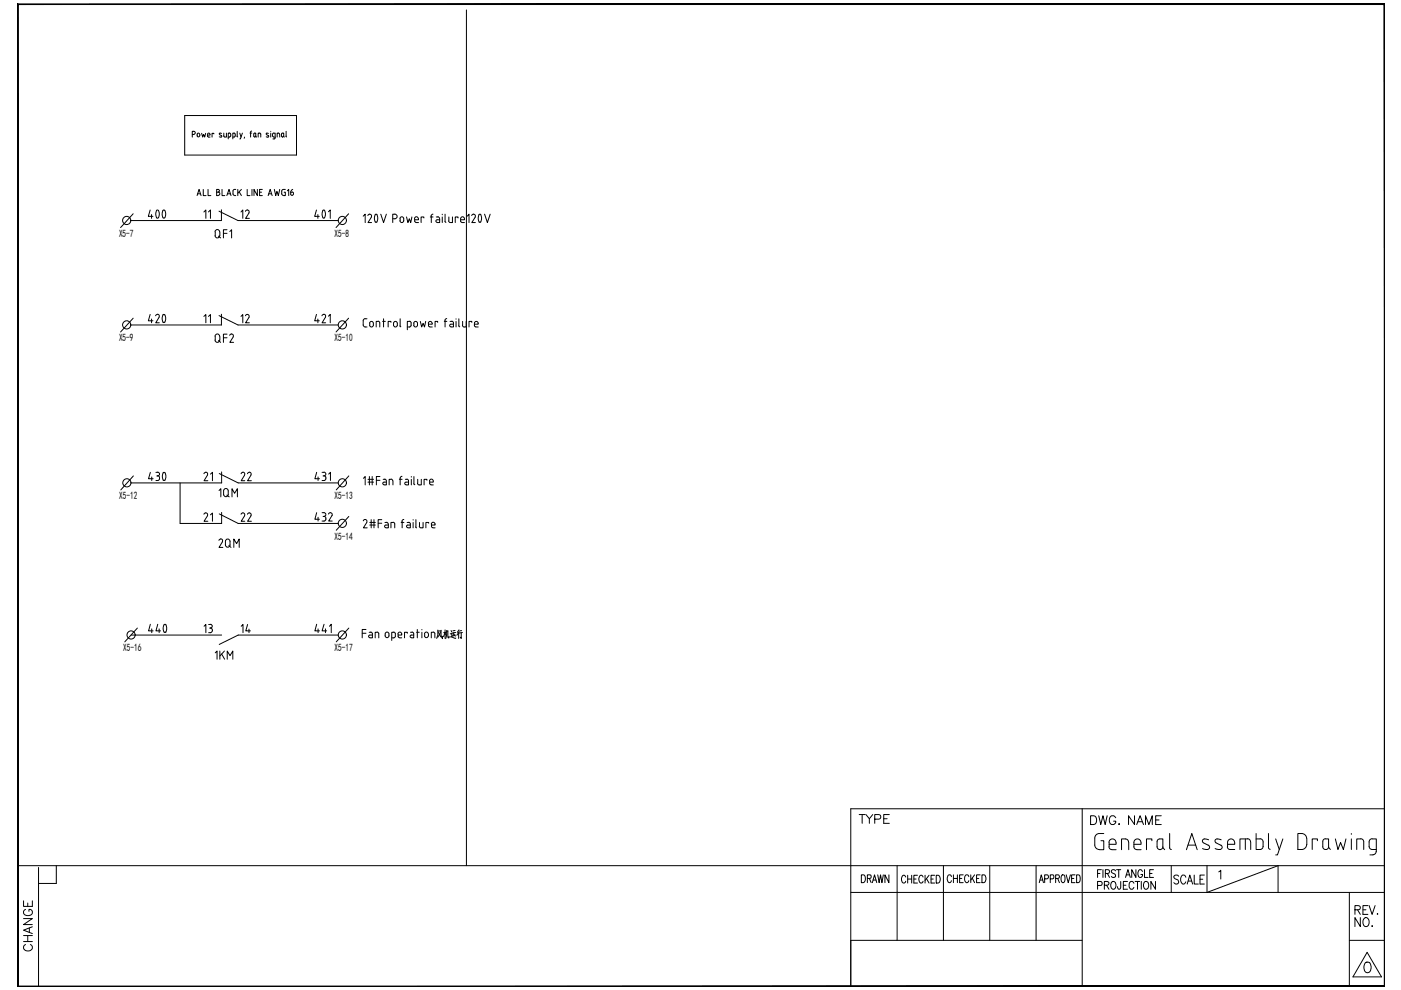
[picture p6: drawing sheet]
<svg xmlns="http://www.w3.org/2000/svg" width="297mm" height="210mm" viewBox="0 0 297 210" stroke-linecap="round" stroke-linejoin="round" font-family="sans-serif">
<!-- layer: 2 -->
<g fill="none" stroke="#000" stroke-width=".21">
<path d="M229.4 171.5v37.7M293.6 171.5h-113.2v37.7M3.7 183.5h289.9M8.2 183.9v25.3M11.9 183.5v3.8h-3.7M180.4 199.4h49M180.4 189.2h113.2M182.6 185.5a.87 .87 0 0 1 .9 .5 .87 .87 0 0 1-.3 1.1h-.6zM183.9 186.3l.7-.1v-.7h-.7v1.6M184.3 186.3l.4 .8M185 187.1l.4-1.6 .5 1.6M185.1 186.6h.6"/>
<path d="M186.1 185.5l.3 1.6 .3-1.6 .3 1.6 .3-1.6M188.5 185.5v1.6l-.9-1.6v1.6M190.2 183.5v15.9M192 186l-.3-.4a.86 .86 0 0 0-.6 .8 .86 .86 0 0 0 .6 .8l.3-.4M192.4 185.6v1.6M192.4 186.4h.9M193.3 185.6v1.6M193.8 186.4h.4M194.5 185.6h-.7v1.6h.7M195.7 186l-.3-.4a.86 .86 0 0 0-.6 .8 .86 .86 0 0 0 .6 .8l.3-.4M196.1 185.6v1.6M196.4 186.3l.6 .9"/>
<path d="M197 185.6l-.9 1.1M197.4 186.4h.5M198.2 185.6h-.8v1.6h.8M198.5 185.6a.88 .88 0 0 1 .9 .5 .88 .88 0 0 1-.3 1l-.6 .1zM200 183.5v15.9M201.7 185.9a.4 .4 0 0 0-.4-.4 .4 .4 0 0 0-.4 .4l-.1 .6 .3 .6h.3l.3-.4M202.1 185.5v1.6M202.1 186.3h.9M203 185.5v1.6M203.5 186.3h.4M204.2 185.5h-.7v1.6h.7M205.4 185.9a.47 .47 0 0 0-.6-.4 .47 .47 0 0 0-.3 .6v.4a.46 .46 0 0 0 .3 .6 .46 .46 0 0 0 .6-.4"/>
<path d="M205.8 185.5v1.6M206.1 186.2l.5 .9M206.6 185.5l-.8 1.1M207.1 186.3h.4M207.8 185.5h-.7v1.6h.7M208.2 185.5h.4a.99 .99 0 0 1 0 1.6h-.4zM209.8 183.5v15.9M219.7 183.5v15.9M220.3 187.1l.5-1.6 .4 1.6M220.5 186.6h.6M221.5 186.3h.7l.1-.3-.1-.5h-.7v1.6M222.7 186.3h.7v-.8h-.7v1.6"/>
<path d="M223.8 186.3l.7-.2 .1-.3-.1-.3h-.7v1.6M224.2 186.3l.4 .8M225.2 185.5h.3a1.25 1.25 0 0 1 0 1.6h-.2a1.33 1.33 0 0 1-.1-1.6zM226.1 185.5l.4 1.6 .4-1.6M227.2 186.3h.5M227.9 185.5h-.7v1.6h.7M228.3 185.5h.3a1.05 1.05 0 0 1 0 1.6h-.3zM232.7 187.7h.9l.1-.3-.1-.4-.9-.1v1.6M232.7 185.2h.5M233.5 184.4h-.8v1.6M233.8 184.4v1.6M234.1 187.7l.9-.1 .1-.4-.4-.3h-.6v1.6"/>
<path d="M234.4 185.2l.7-.1 .1-.2-.1-.4-.7-.1v1.6M234.6 187.7l.5 .8M234.8 185.2l.4 .8M235.6 187.1l.3-.2a.84 .84 0 0 1 .7 .8 .84 .84 0 0 1-.7 .8l-.4-.6zM236.5 184.6a.45 .45 0 0 0-.6-.2 .45 .45 0 0 0-.2 .5l.7 .4 .1 .3-.1 .4a.54 .54 0 0 1-.8-.2M236.7 184.4h.9M237.2 184.4v1.6M237.6 186.9l-.1 1.6h-.4l-.2-.5M238.2 187.7h.5M238.6 186l.5-1.6 .5 1.6M238.8 185.5h.6M239.1 186.9h-.9v1.6h.9"/>
<path d="M240.4 187.3a.52 .52 0 0 0-.6-.4 .52 .52 0 0 0-.4 .6v.4a.52 .52 0 0 0 .4 .6 .52 .52 0 0 0 .6-.3M240.7 186.9h.9M240.8 184.4v1.6l-.9-1.6v1.6M241.2 186.9v1.6M242 186.9v1.6M242.2 184.8a.5 .5 0 0 0-.6-.4 .5 .5 0 0 0-.3 .6v.4a.51 .51 0 0 0 .4 .7 .51 .51 0 0 0 .5-.7h-.3M242.6 187.1l.3-.2a.84 .84 0 0 1 .7 .8 .84 .84 0 0 1-.7 .8l-.5-.6zM242.7 184.4v1.6h.7M243.8 185.2h.5M244.6 184.4h-.8v1.6h.8M245 186.9v1.6l-1-1.6v1.6M248.3 183.5v5.7"/>
<path d="M249.9 185.8a.54 .54 0 0 0-.6-.3 .54 .54 0 0 0-.4 .5l.3 .3 .6 .3a.53 .53 0 0 1-.1 .8 .53 .53 0 0 1-.8-.3M251.4 186a.57 .57 0 0 0-.7-.5 .57 .57 0 0 0-.4 .8l.1 .7 .3 .4a.61 .61 0 0 0 .7-.4M251.7 187.4l.6-1.9 .6 1.9M251.9 186.8h.7M253.2 185.5v1.9h.9M254.4 186.4h.6M255.4 185.5h-1v1.9h1M255.9 183.5v5.7l15.1-5.7v5.7M258.4 184.9l.4-.4v1.9M286.1 199.4h7.5M286.1 189.2v20M289.5 204.1a.76 .76 0 0 1 1.1 .3 1.13 1.13 0 0 1-.8 1.8 1.44 1.44 0 0 1-.3-2.1z"/>
<path d="M289.9 201.9l3 5.2h-6z"/>
</g>
<!-- layer: 1 -->
<path d="M3.7 .8v208.4h.2zM3.7 .8l.2 .2v208.2zM3.7 .8l.2 .2 289.7-.2zM3.9 1l289.7-.2-.1 .2zM293.6 .8l-.1 .2 .1 208.2zM293.5 1l.1 208.2-.1-.1zM3.7 209.2h289.9l-.1-.1zM3.7 209.1h289.8l-289.8 .1z" fill="#000" stroke="#000" stroke-width=".21"/>
<g fill="none" stroke="#000" stroke-width=".21">
<path d="M232.1 179.2a.95 .95 0 0 0 1 .9M232.1 177.7v1.5M233.4 178.3h.6v1.9h-.9M235.1 178.6a.74 .74 0 0 1 .8-.7 .74 .74 0 0 1 .7 .7M235.1 179.5l.1 .3 .5 .3M235.2 178.6v1M236.6 178.6v.4h-1.4M239.3 178.5a.66 .66 0 0 0-.7-.6h-.8v2.3M239.3 178.5v1.7M240.4 179.5l.1 .3 .5 .3M240.4 179h1.5a.8 .8 0 0 0-.5-1.1 .8 .8 0 0 0-1 .7v1M244.2 178.3v-.4h-1.1v2.3"/>
<path d="M245.3 179.6l.1-1.4 .5-.3h.6v1.7M245.3 179.5l.1 .3 .5 .3M246.5 179.7l.4 .5M246.5 179.5l-.2 .5-.3 .1M248 179.8l.3 .3M248 176.7v3.1M251.9 179.2h1.6M255 179.9l1 .2M255.2 178.7l1 .5M256.2 179.2a.49 .49 0 0 1 .2 .5 .49 .49 0 0 1-.4 .4M256.2 178.1l-.5-.2a.52 .52 0 0 0-.8 .5l.3 .3M257.9 178.7l1 .5a.58 .58 0 0 1 .1 .8 .58 .58 0 0 1-.9 .1l-.5-.2"/>
<path d="M258.9 178.1l-.5-.2a.52 .52 0 0 0-.8 .5l.2 .3M260.2 179.5l.1 .3 .5 .3M261.7 178.6a.74 .74 0 0 0-.7-.7 .74 .74 0 0 0-.7 .7v1M261.8 178.6v.4h-1.5M264 177.9v2.2M264.5 177.8a.66 .66 0 0 1 .6 .7M264.5 177.9h-1.6v2.2M265.2 178.5v1.6M266.3 176.7v3.4h.9a.66 .66 0 0 0 .6-.6v-1M266.3 177.9h.9M267.1 177.8a.66 .66 0 0 1 .7 .7M268.9 179.7l.4 .4"/>
<path d="M268.9 176.7v3M270.5 177.9l.7 2.2M272 177.9l-1.2 3.4h-.3M277 177.8a1.04 1.04 0 0 0-1-1.1h-.8v3.4a1.44 1.44 0 0 0 1.8-.7v-.3M277.1 177.8v1.3M279.3 178.3v-.4h-1.1v2.2M280.5 179.5a.62 .62 0 0 0 .6 .6 .62 .62 0 0 0 .6-.6M281 177.8l-.5 .3v1.5M281.1 177.9h.6v1.7M281.7 179.6l.4 .5M283.1 177.9l.6 2.2 .5-1.5 .6 1.5 .6-2.2M286.5 176.7v.2"/>
<path d="M286.5 177.9v2.2M288.5 177.8a.66 .66 0 0 1 .6 .7M288.5 177.9h-.8v2.2M289.1 178.5v1.6M290.3 178.5v1a.66 .66 0 0 0 .6 .6h.9M290.9 177.8a.66 .66 0 0 0-.6 .7M291 177.9h.8v2.7M235.7 180.2h.9M241 180.2h.9M245.9 180.2h.1M251.5 180.2l1.2-3.5 1.1 3.5M260.8 180.1h1"/>
<path d="M290.4 181.3h.7M291.8 180.6a.66 .66 0 0 1-.7 .6"/>
</g>
<!-- layer: _ -->
<path d="M293.6 95.4v53.2" fill="none" stroke="#000" stroke-width=".21"/>
<path d="M293.6 31.5v31.5" fill="none" stroke="#000" stroke-width=".21"/>
<!-- layer: 0 -->
<g fill="none" stroke="#000" stroke-width=".21">
<path d="M39.2 24.5h23.7v8.4h-23.7zM27.8 46.8h19.1M28.2 45.3l-2.6 2.9M41.8 41.5l.4-1.3 .4 1.3M41.9 41.1h.6M43.1 40.2v1.3h.6M44.1 40.2v1.3h.6M45.9 40.2l.6 .1v.3l-.3 .1a.36 .36 0 0 1 .4 .4 .36 .36 0 0 1-.4 .3l-.3 .1zM45.9 40.8h.4M46.4 44.8l4.1 2h21.2M47.1 40.2v1.3h.6M48.1 41.5l.5-1.3 .4 1.3"/>
<path d="M48.2 41.1h.7M50 40.2h-.4l-.2 .3v.8l.6 .2M50.4 40.2v1.3M50.7 40.7l.5 .8M51.2 40.2l-.8 .8M52.4 40.2v1.3h.6M53.4 40.2v1.3M54.6 40.2v1.3l-.8-1.3v1.3M55 40.8h.5M55.6 40.2h-.6v1.3h.6M56.9 41.5l.4-1.3 .4 1.3M57 41.1h.6"/>
<path d="M58.2 40.2l.3 1.3 .2-.9 .3 .9 .3-1.3M59.7 40.5l.1 .8 .3 .2h.4v-.7h-.3M60.5 40.2h-.6l-.2 .3M60.9 40.5l.3-.3v1.3M61.6 41.2l.3 .2 .3-.2M61.9 40.7l.2 .1 .1 .4M61.9 40.8h-.3v.4M62.1 40.2l-.5 .5M77 45.8l.4-.4v1.8M78 45.7a.4 .4 0 0 1 .5-.3 .4 .4 0 0 1 .2 .6M78.7 46l-.7 1.2h.8M79.5 45.5h.4"/>
<path d="M79.6 45.5a1.27 1.27 0 0 0 .1 1.6h.2M79.9 45.5a1.63 1.63 0 0 1 0 1.5M80.7 45.4l.6 1.8 .6-1.8M83.3 46.4h.4M83.7 45.4a.49 .49 0 0 1 .5 .5 .49 .49 0 0 1-.5 .5M83.7 45.4h-.4v1.8M84.8 46.4a.4 .4 0 0 1 .4-.4 .4 .4 0 0 1 .4 .4v.4a.4 .4 0 0 1-.4 .4 .4 .4 0 0 1-.4-.4M84.8 46.4v.4M86.2 46l.3 1.2 .3-.8 .3 .8 .2-1.2M87.9 46.4a.4 .4 0 0 1 .4-.4 .4 .4 0 0 1 .4 .4M87.9 46.4v.5M87.9 46.9l.3 .2"/>
<path d="M88.2 47.2h.5M88.7 46.4v.2h-.8M89.9 46.2v-.2h-.6v1.2M91.2 46h.6M91.4 45.8v1.4M91.8 45.4l-.4 .4M92.5 46h.3M92.8 46l.4 .3M93.2 46.3v.9h-.5M93.2 46.6l-.7 .1v.3l.2 .1M93.8 45.4v.1M93.8 46v1.2"/>
<path d="M94.4 45.4v1.6l.2 .1M95.1 46.8l.4 .4M95.2 46v.8M95.9 46v1.2h-.4M97.1 46.2v-.2h-.6v1.2M97.7 46.9l.2 .2M97.7 46.6h.8a.43 .43 0 0 0-.3-.6 .43 .43 0 0 0-.5 .4v.5M98 47.2h.5M99.1 45.8l.3-.4v1.8M100 45.7a.4 .4 0 0 1 .6-.3 .4 .4 0 0 1 .1 .6M100.8 46l-.8 1.2h.8M101.6 45.5h.3"/>
<path d="M101.6 45.5a1.27 1.27 0 0 0 .1 1.6h.2a1.72 1.72 0 0 0 0-1.6M102.7 45.4l.6 1.8 .6-1.8M27.8 68.9h19.1M28.2 67.5l-2.6 2.9M46.4 66.9l4.1 2h21.2M73.9 67.5l-2.7 2.9M77.4 67.5l-.3 .3-.1 .2 .1 1.1 .3 .2M77.5 69.3h.3M77.5 67.6h.3M78.4 68.5a.4 .4 0 0 1 .4-.4 .4 .4 0 0 1 .4 .4M78.4 68.9a.4 .4 0 0 0 .4 .4 .4 .4 0 0 0 .4-.4M78.4 68.6v.3"/>
<path d="M79.2 68.6v.3M80.2 68.1l.3 .2v1M80.2 68.1h-.4v1.2M81.1 68.1h.6M81.3 67.6v1.7M82.9 68.4v-.3h-.6v1.2M83.4 68.6v.3M83.4 68.5a.4 .4 0 0 1 .4-.4 .4 .4 0 0 1 .4 .4M83.4 68.9a.4 .4 0 0 0 .4 .4 .4 .4 0 0 0 .4-.4M84.2 68.6v.3M84.8 69.1l.2 .2M84.8 67.6v1.5"/>
<path d="M86.8 68.1l.3 .2 .1 .7M86.8 68.1h-.4v1.8M87.2 69l-.2 .3h-.6M87.7 68.5a.4 .4 0 0 1 .4-.4 .4 .4 0 0 1 .4 .4M87.7 68.9a.4 .4 0 0 0 .4 .4 .4 .4 0 0 0 .4-.4M87.8 68.6v.3M88.5 68.6v.3M89.1 68.1l.3 1.2 .3-.7 .3 .7 .3-1.2M90.8 68.5a.4 .4 0 0 1 .4-.4 .4 .4 0 0 1 .4 .4M90.8 68.6l.1 .5 .2 .2M91.1 69.3h.6M91.7 68.6v.1h-.9"/>
<path d="M92.8 68.4v-.3h-.6v1.2M94.2 68.1h.5M94.4 68v1.3M94.7 67.5l-.4 .5M95.4 68.1h.4M95.8 68.1l.3 .2v1h-.5M96.1 68.7l-.7 .2v.2l.2 .2M96.7 67.6v.1M96.7 68.1v1.2M97.3 67.6v1.5l.2 .2M98.1 68.1v.9M98.8 68.1v1.2h-.6l-.2-.3"/>
<path d="M100 68.4v-.3h-.6v1.2M100.6 68.5a.4 .4 0 0 1 .4-.4 .4 .4 0 0 1 .4 .4M100.6 68.6v.5l.3 .2M100.9 69.3h.5M101.4 68.6v.1h-.8M27.8 102.4h19.2M28.3 100.9l-2.7 3M38.2 102.4v8.6h8.8M46.5 100.4l4 2h21.3M46.5 109l4 2h21.3M74 100.9l-2.7 3M74 109.5l-2.7 2.9"/>
<path d="M77 110.4a.4 .4 0 0 1 .6-.2 .4 .4 0 0 1 .1 .6M77 101.4l.4-.4v1.8M77.8 110.8l-.8 1.1h.9M78 102.2h1.2M78 101.6h1.2M78.3 101v1.8M78.4 111.3h1.2M78.4 110.8h1.2M78.7 110.2v1.7M78.9 101v1.8M79.3 110.2v1.7M79.8 101.8h.8"/>
<path d="M80.2 110.9h.7M80.6 101h-.8v1.8M80.9 110.2h-.7v1.7M81.2 101.6h.5l.2 .3M81.4 102.2l-.2 .3 .2 .3M81.4 102.2h.5M81.6 110.8h.4M81.8 111.3l-.3 .3 .3 .3M81.8 111.3h.5M81.9 102v.8h-.5M81.9 110.7l.3 .2 .1 1h-.5M82.9 101.6l.4 .3"/>
<path d="M82.9 101.6h-.4v1.2M83.3 102v.8M83.3 110.7l.3 .2 .1 1M83.4 110.8h-.5v1.1M84.7 101.6h.6M85 110.8h.6M85.2 101l-.4 .4v1.4M85.3 110.6v1.3M85.6 110.1l-.4 .4M85.9 101.6h.4M86.3 101.6l.3 .3M86.3 110.8h.4"/>
<path d="M86.5 111.3l-.3 .3 .3 .3M86.5 111.3h.5M86.6 102v.8h-.5M86.6 102.2l-.8 .2v.2l.3 .2M86.6 110.7l.3 .2 .1 1h-.5M87.2 101v.2M87.2 101.6v1.2M87.6 110.2v.1M87.6 110.8v1.1M87.8 102.6l.1 .2M87.8 101v1.6M88.1 111.7l.2 .2"/>
<path d="M88.2 110.2v1.5M88.6 101.6v.9M88.9 110.8v.8M89.3 101.6v1.2h-.6l-.2-.3M89.7 110.8v1.1h-.6l-.2-.3M90.5 101.8v-.2h-.6v1.2M90.9 110.9v-.1h-.6v1.1M91.1 102a.4 .4 0 0 1 .4-.4 .4 .4 0 0 1 .4 .4M91.1 102v.6l.3 .2M91.4 102.8h.5M91.4 111.1a.42 .42 0 0 1 .6-.4 .42 .42 0 0 1 .2 .6h-.7M91.5 111.2v.4"/>
<path d="M91.5 111.6l.3 .3M91.8 111.9h.4M91.9 102v.2h-.8M27.8 134.6h19.2M29.1 133.2l-2.6 2.9M71.8 134.6h-21.3l-4 2M74 133.2l-2.7 2.9M76.8 134.3h.8M77.6 133.5h-.8v1.7M78.3 134.1h.3M78.6 134l.4 .4M79 134.4v.8h-.6l-.2-.1 .1-.4 .7-.1"/>
<path d="M79.9 134l.4 .4M80 134.1h-.5v1.1M80.3 134.4v.8M81.7 134.2a.4 .4 0 0 1 .5-.2 .4 .4 0 0 1 .3 .4v.4a.4 .4 0 0 1-.4 .4 .4 .4 0 0 1-.4-.4zM83.5 134l.3 .4M83.5 134.1h-.4v1.7M83.8 134.4v.7l-.7 .1M84.4 134.4a.43 .43 0 0 1 .5-.4 .43 .43 0 0 1 .3 .6h-.8M84.4 134.9l.1 .3h.7M84.4 134.4v.5M86.4 134.3v-.2h-.6v1.1M87 134.1h.4"/>
<path d="M87.4 134l.3 .4M87.7 134.4v.8h-.5l-.2-.1 .1-.4 .6-.1M88.3 134.1h.6M88.5 133.5v1.7M89.5 133.5h.1M89.5 134.1v1.1M90 134.4a.4 .4 0 0 1 .4-.4 .4 .4 0 0 1 .4 .4M90 134.8a.4 .4 0 0 0 .4 .4 .4 .4 0 0 0 .4-.4M90 134.4v.4M90.8 134.4v.4M91.8 134l.4 .4M91.9 134.1h-.5v1.1"/>
<path d="M92.2 134.4v.8M92.8 133.6v1l-.2 .8M93 134.1l.5 .9M93.4 134l-.6 1.1M93.5 133.6v1l.3 .8v-.5M93.5 133.8h-.7M94.4 134.1l-.4 .9M94.4 134.3l.2 .3M94.4 133.5v1.9M94.6 134.1h-.5M94.7 133.7l-.2 1.7M95 133.7v1.5h.2v-.3"/>
<path d="M95 133.8h-.3M95.5 135l1 .4 .1-.1M95.6 133.7l.2 .3M95.8 134.2l-.1 .8M95.8 134.3l-.3 .1M96.2 134.2l-.2 .7 .5-.2M96.4 134.5l.1 .4M96.5 133.7l-.5 .1M96.6 134.1l-.6 .1M97.2 134.2v1.2M97.3 133.5l-.4 .6M97.4 133.9l-.5 .8"/>
<path d="M97.8 134.2v1.2l-.2-.3M97.9 133.7l-.4 .1M98 134.1l-.6 .1"/>
<circle cx="26.9" cy="46.7" r=".87"/>
<circle cx="26.9" cy="68.9" r=".87"/>
<circle cx="72.6" cy="68.9" r=".87"/>
<circle cx="26.9" cy="102.4" r=".87"/>
<circle cx="72.6" cy="111" r=".87"/>
<circle cx="72.6" cy="102.4" r=".87"/>
<circle cx="27.8" cy="134.6" r=".87"/>
<circle cx="72.6" cy="134.6" r=".87"/>
</g>
<path d="M98.9 2.1v181.4" fill="none" stroke="#000" stroke-width=".21"/>
<g fill="none" stroke="#000" stroke-width=".21">
<path d="M40.8 28.5h.3M41.1 27.8a.32 .32 0 0 1 .3 .4 .32 .32 0 0 1-.3 .3M41.1 27.8h-.3v1.3M41.8 28.5l.1-.2h.3l.2 .5M41.8 28.8l.3 .2 .2-.2M41.8 28.5v.3M42.8 28.3l.2 .8 .2-.6 .2 .6 .2-.8M44 28.6h.5v-.2l-.2-.2-.3 .2v.4l.2 .2M44.2 29.1h.3M45.3 28.4v-.1h-.3v.8M46.6 28.6l.3 .1M46.9 28.7l.1 .3h-.5"/>
<path d="M47 28.3l-.5-.1 .1 .3M47.5 28.2v.6M48 28.2v.9l-.5-.1-.1-.2M48.9 28.5l-.2-.3h-.3v1.2M48.9 28.8l-.1 .2-.4 .1M48.9 28.5v.3M49.4 29.1h.3M49.6 28.2l.3 .3v.3M49.7 28.2h-.3v1.2M49.9 28.8l-.3 .2M50.2 28.9l.2 .1M50.3 27.8v1.1"/>
<path d="M50.8 28.2l.3 .9M51.4 28.2l-.4 1.2h-.2M51.9 29.1l-.1 .2M53 28.2h.4M53.4 27.8l-.3 .3v1M53.9 28.3l.3-.1v.7l-.2 .2-.2-.3zM54.2 28.9l.2 .2M54.7 29.1v-.9l.5 .1 .1 .8M56.4 29l.4 .1M56.5 28.6l.5 .2-.2 .3M56.9 28.3l-.4-.1v.3M57.4 27.8v.1"/>
<path d="M57.4 28.2v.9M57.8 28.8l.1-.5 .4-.1v1M57.8 28.8l.1 .2 .4 .1M57.9 29.4h.2M58.3 29.2l-.2 .2M59.3 28.5l-.2-.3h-.3v.9M59.3 28.5v.6M60.1 28.8l-.2 .3-.2-.1v-.7l.5-.1v.7M60.2 28.9l.1 .2M60.7 27.8l-.1 1.1 .2 .1"/>
</g>
<text font-size="7.1" x="30.7" y="70.6">420</text>
<g font-size="6.6">
<text x="29.6" y="48.3">400</text>
<text x="64.9" y="48.3">401</text>
<text x="30.7" y="103.7">430</text>
<text x="30.7" y="136.2">440</text>
</g>
<g font-size="4.9">
<text x="50.1" y="47.6">12</text>
<text x="44.8" y="51.5">QF1</text>
<text x="50.1" y="69.5">12</text>
<text x="66" y="69.5">421</text>
<text x="44.8" y="73.7">QF2</text>
<text x="45.5" y="106.5">1QM</text>
<text x="46.2" y="103" transform="rotate(-90 46.2 103)">21</text>
<text x="50.1" y="103">22</text>
<text x="66" y="103">431</text>
<text x="46.2" y="111.8" transform="rotate(-90 46.2 111.8)">21</text>
<text x="50.1" y="111.8">22</text>
<text x="66" y="111.8">432</text>
<text x="45.5" y="117.1">2QM</text>
<text x="46.2" y="135.5" transform="rotate(-90 46.2 135.5)">13</text>
<text x="50.1" y="135.5">14</text>
<text x="66" y="135.5">441</text>
<text x="44.8" y="141.1">1KM</text>
<text x="181.3" y="175.7">TYPE</text>
<text x="230.4" y="176">DWG. NAME</text>
<text x="286.5" y="197.6">NO.</text>
<text x="8.1" y="202.8" transform="rotate(-90 8.1 202.8)">CHANGE</text>
</g>
<g font-size="4.4">
<text x="45.9" y="47.6" transform="rotate(-90 45.9 47.6)">11</text>
<text x="42.3" y="69.5">11</text>
</g>
<g font-size="2.2">
<text x="25.2" y="50.2">X5-7</text>
<text x="70.9" y="50.2">X5-8</text>
<text x="25.2" y="72.4">X5-9</text>
<text x="70.9" y="72.4">X5-10</text>
<text x="25.3" y="105.9">X5-12</text>
<text x="71" y="105.9">X5-13</text>
<text x="71" y="114.4">X5-14</text>
<text x="26.1" y="138.1">X5-16</text>
<text x="71" y="138.1">X5-17</text>
</g>
</svg>
